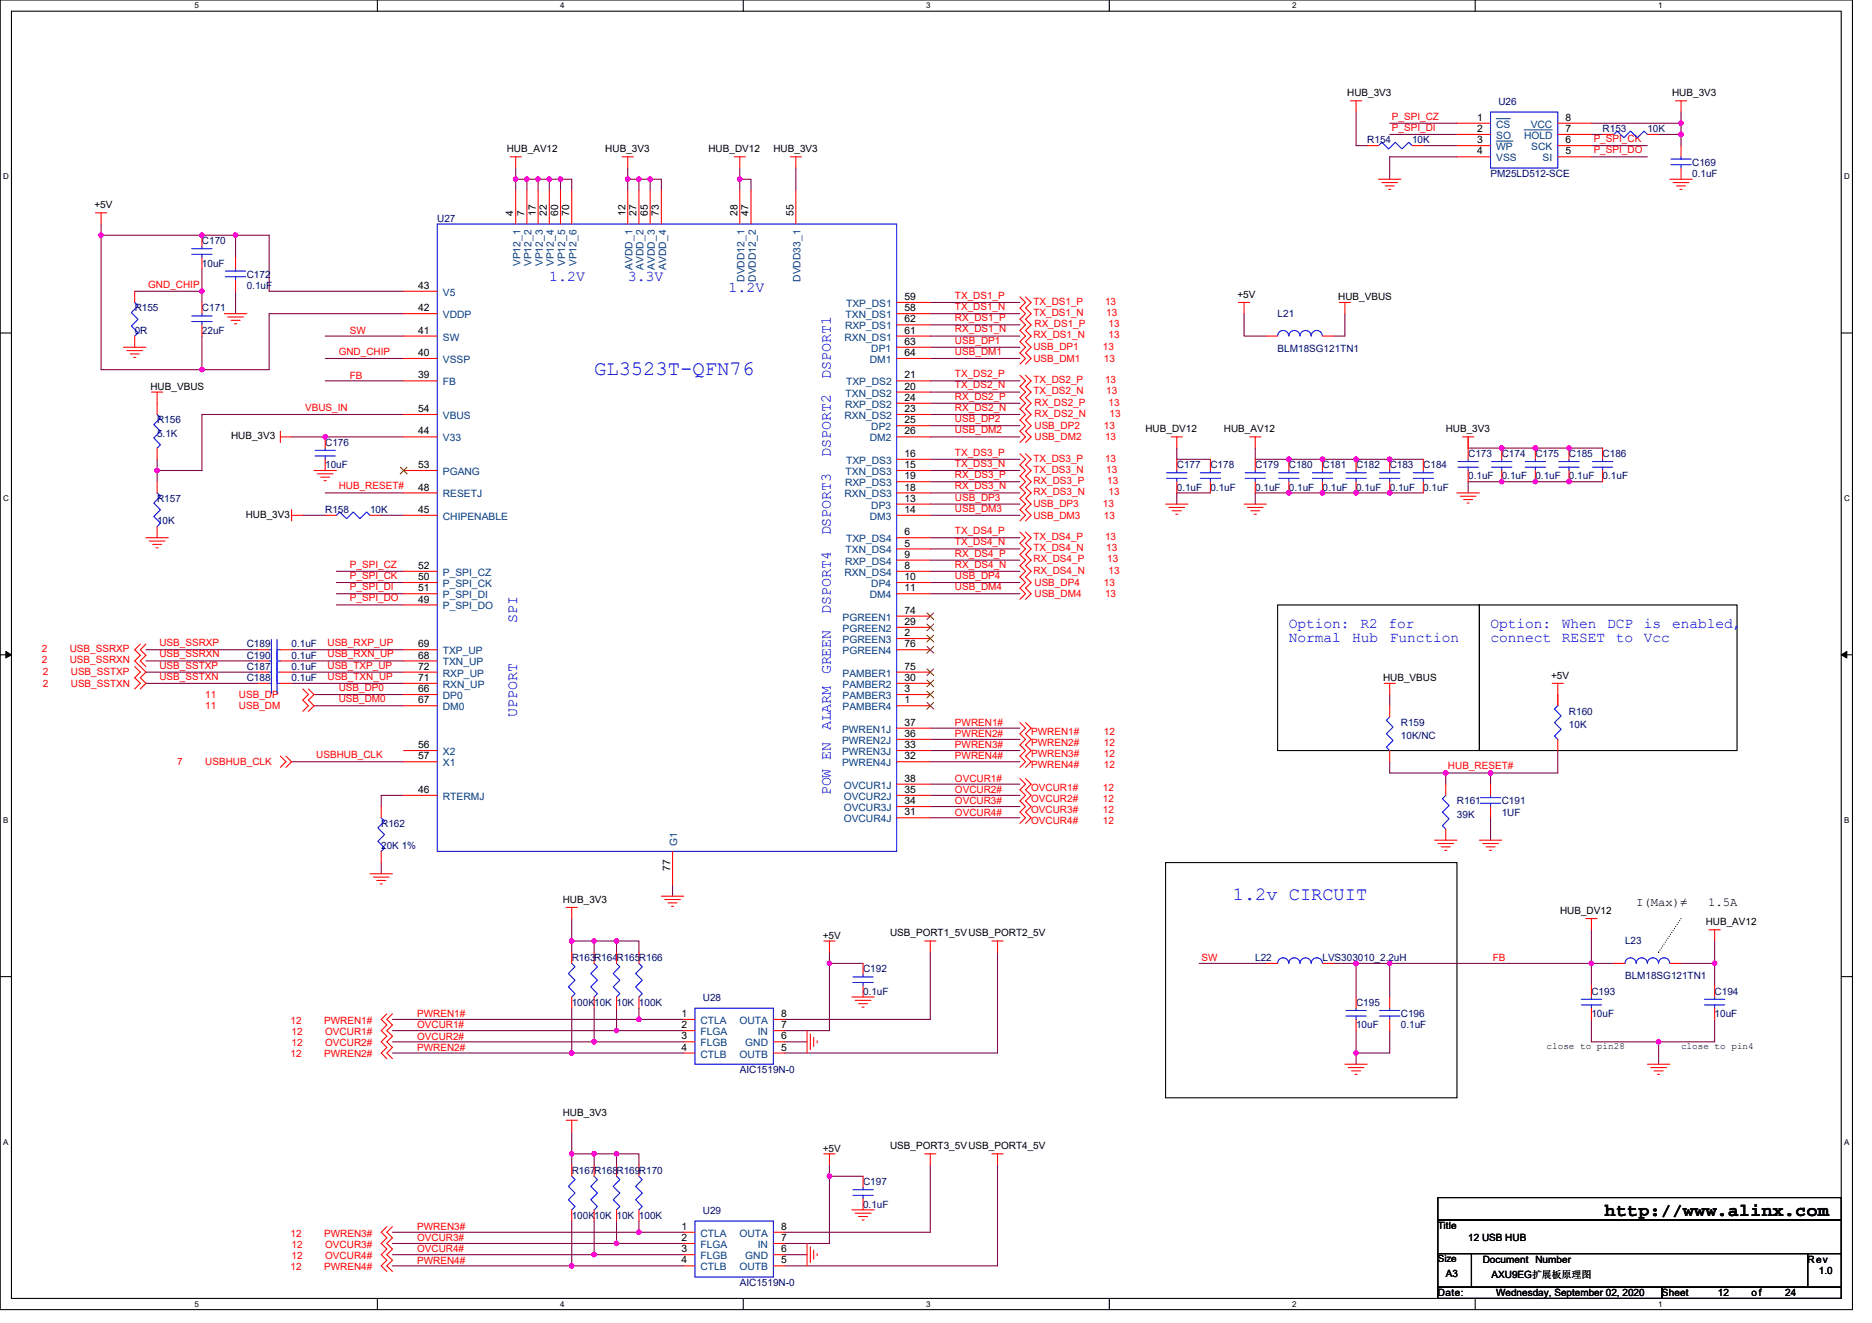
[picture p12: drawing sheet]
<svg xmlns="http://www.w3.org/2000/svg" width="297mm" height="210mm" viewBox="0 0 297 210" stroke-linecap="round" stroke-linejoin="round" font-family="sans-serif">
<path d="M0 0h293.9v207.9h-293.9zM1.8 1.8h290.4v204.3h-290.4z" fill="none" stroke="#000" stroke-width=".17"/>
<g fill="#fff">
<path d="M30.8 .2h.7v1.4h-.7z"/>
<path d="M30.8 206.3h.7v1.4h-.7z"/>
</g>
<path d="M59.9 0v1.8M59.9 206.1v1.8" fill="none" stroke="#000" stroke-width=".17"/>
<g fill="#fff">
<path d="M88.9 .2h.7v1.4h-.7z"/>
<path d="M88.9 206.3h.7v1.4h-.7z"/>
</g>
<path d="M117.9 0v1.8M117.9 206.1v1.8" fill="none" stroke="#000" stroke-width=".17"/>
<g fill="#fff">
<path d="M147 .2h.7v1.4h-.7z"/>
<path d="M147 206.3h.7v1.4h-.7z"/>
</g>
<path d="M176 0v1.8M176 206.1v1.8" fill="none" stroke="#000" stroke-width=".17"/>
<g fill="#fff">
<path d="M205 .2h.7v1.4h-.7z"/>
<path d="M205 206.3h.7v1.4h-.7z"/>
</g>
<path d="M234.1 0v1.8M234.1 206.1v1.8" fill="none" stroke="#000" stroke-width=".17"/>
<g fill="#fff">
<path d="M263.1 .2h.7v1.4h-.7z"/>
<path d="M263.1 206.3h.7v1.4h-.7z"/>
<path d="M.5 27.3h.9v1.4h-.9z"/>
<path d="M292.6 27.3h.9v1.4h-.9z"/>
<path d="M.5 78.4h.9v1.4h-.9z"/>
<path d="M292.6 78.4h.9v1.4h-.9z"/>
</g>
<path d="M0 52.9h1.8M292.2 52.9h1.7" fill="none" stroke="#000" stroke-width=".17"/>
<g fill="#fff">
<path d="M.5 129.5h.8v1.4h-.8z"/>
<path d="M292.6 129.5h.9v1.4h-.9z"/>
</g>
<path d="M0 103.9h1.8M292.2 103.9h1.7" fill="none" stroke="#000" stroke-width=".17"/>
<path d="M.9 103.4l.9 .5-.9 .5zM292.2 103.9l.8-.5v1z" fill="#000" stroke="#000" stroke-width=".16"/>
<g fill="#fff">
<path d="M.5 180.5h.8v1.4h-.8z"/>
<path d="M292.6 180.5h.9v1.4h-.9z"/>
</g>
<path d="M202.7 96h32v23.1h-32zM234.7 96h40.9v23.1h-40.9zM185 136.9h46.2v37.3h-46.2zM0 155h1.8M292.2 155h1.7M228.2 190.1h64v3.5h-64zM228.2 193.6h64v5.4h-64zM228.2 199h5.3v5.3h-5.3zM233.5 199h53.3v5.3h-53.3zM286.8 199h5.4v5.3h-5.4zM228.2 204.3h35.5v1.8h-35.5zM263.7 204.3h28.5v1.8h-28.5z" fill="none" stroke="#000" stroke-width=".17"/>
<path d="M263.2 151.1h.1M266.7 145.8l-3.5 5.3" fill="none" stroke="#000" stroke-width=".17" stroke-dasharray="0 .3"/>
<g fill="none" stroke="#800040" stroke-width=".17">
<path d="M215.2 17.8v5.3h1.8M220.5 19.6h10.7M252.5 19.6h14.2M266.7 19.6v1.7M266.7 17.8v1.8M16 35.6v1.7M16 37.3v21.4h16M16 37.3h21.4M37.4 37.3v3.6M37.4 37.3h5.3v8.9h21.3M81.8 26.7v1.7h1.8v1.8M81.8 28.4v1.8"/>
<path d="M83.6 28.4h1.8M85.4 28.4h1.8M85.4 28.4v1.8M87.2 28.4h1.7M87.2 28.4v1.8M88.9 28.4v1.8M88.9 28.4h1.8v1.8M99.6 28.4v1.8M99.6 28.4h1.8M99.6 26.7v1.7M101.4 28.4v1.8M101.4 28.4h1.8"/>
<path d="M103.2 28.4v1.8M103.2 28.4h1.7v1.8M117.4 26.7v1.7h1.8v1.8M117.4 28.4v1.8M126.3 26.7v3.5M220.5 21.3h10.7M225.8 23.1h5.4M231.2 24.9h-10.7v3.5M252.5 21.3h1.8M252.5 23.1h8.9M252.5 24.9h8.9M263.2 21.3h3.5"/>
<path d="M266.7 21.3v1.8M21.4 46.2h10.6M32 46.2v1.8M32 42.7v3.5M37.4 46.2v3.6M51.6 53.3h12.4M51.6 56.9h12.4M64 49.8h-21.3v8.9h-10.7v-5.4M147.6 53.3h14.2M147.6 51.6h14.2M147.6 49.8h14.2M147.6 48h14.2"/>
<path d="M147.6 55.1h14.2M147.6 56.9h14.2M197.4 49.8v3.5h3.6M213.4 49.8v3.5h-1.8M24.9 74.7v1.8M24.9 72.9v1.8M46.3 69.3h17.7M51.6 78.2h12.4M51.6 60.5h12.4M64 65.8h-32v8.9h-7.1M147.6 78.2h14.2M147.6 76.5h14.2"/>
<path d="M147.6 74.7h14.2M147.6 72.9h14.2M147.6 65.8h14.2M147.6 64h14.2M147.6 62.2h14.2M147.6 60.5h14.2M147.6 67.6h14.2M147.6 69.3h14.2M186.7 71.1v1.8h5.4M192.1 78.2h-5.4v1.8M199.2 71.1v1.8h26.6M225.8 78.2h-26.6v1.8"/>
<path d="M233 69.3v1.8h21.3M254.3 76.5h-21.3v1.7M48 81.8h3.6M53.4 92.5h10.6M53.4 96h10.6M53.4 90.7h10.6M53.4 94.2h10.6M60.5 81.8h3.5M147.6 92.5h14.2M147.6 94.2h14.2M147.6 90.7h14.2M147.6 88.9h14.2"/>
<path d="M147.6 87.1h14.2M147.6 85.3h14.2M147.6 80h14.2M147.6 81.8h14.2M23.2 108.5h17.7M23.2 106.7h17.7M23.2 103.1h17.7M23.2 104.9h17.7M46.3 108.5h17.7M46.3 106.7h17.7M46.3 103.1h17.7M46.3 104.9h17.7"/>
<path d="M49.8 110.2h14.2M49.8 112h14.2M147.6 115.6h14.2M147.6 117.3h14.2M147.6 119.1h14.2M220.5 110.2v1.8M247.2 119.1v3.6h-10.7M247.2 110.2v1.8M46.3 120.9h17.7M60.5 136.9v1.8M64 126.2h-3.5v1.8M147.6 120.9h14.2"/>
<path d="M147.6 124.5h14.2M147.6 126.2h14.2M147.6 128h14.2M147.6 129.8h14.2M220.5 120.9v1.8h8.9M229.4 122.7v1.8M229.4 122.7h7.1v1.8M236.5 129.8v3.5M90.7 149.4h3.6v1.7M90.7 149.4v1.7M90.7 145.8v3.6M94.3 149.4h3.5v1.7"/>
<path d="M97.8 149.4h3.6v1.7M106.7 140.5v1.7M131.6 152.9v10.7h-7.1M131.6 151.1v1.8M131.6 152.9h5.3M147.6 151.1v10.7h-23.1M158.3 151.1v16h-33.8M190.3 152.9h10.7M211.6 152.9h3.6M215.2 152.9h5.3M215.2 152.9v5.3M220.5 152.9v5.3"/>
<path d="M220.5 152.9h32M252.5 152.9h3.6M252.5 152.9v3.6M252.5 147.6v5.3M266.7 152.9h5.4M272.1 149.4v3.5M272.1 152.9v3.6M62.3 165.4h32M62.3 161.8h39.1M62.3 163.6h35.5M62.3 167.1h28.4M90.7 160v7.1h17.8"/>
<path d="M90.7 179.6v3.5M94.3 160v5.4h14.2M97.8 160v3.6h10.7M101.4 160v1.8h7.1M124.5 165.4h3.6M215.2 163.6v3.5M215.2 167.1v1.8M220.5 163.6v3.5h-5.3M252.5 161.8v3.6h10.7v3.5M272.1 161.8v3.6h-8.9M62.3 199.1h32M62.3 197.4h35.5"/>
<path d="M62.3 195.6h39.1M90.7 183.1h3.6M90.7 183.1v1.8M90.7 193.8v7.1h17.8M94.3 183.1v1.8M94.3 183.1h3.5M94.3 193.8v5.3h14.2M97.8 183.1v1.8M97.8 183.1h3.6v1.8M97.8 193.8v3.6h10.7M101.4 193.8v1.8h7.1M124.5 199.1h3.6"/>
<path d="M131.6 186.7v10.7h-7.1M131.6 184.9v1.8M131.6 186.7h5.3M147.6 184.9v10.7h-23.1M158.3 184.9v16h-33.8M62.3 200.9h28.4"/>
</g>
<g fill="#f0f" stroke="#f0f" stroke-width=".17">
<circle cx="32" cy="58.7" r=".35"/>
<circle cx="16" cy="37.3" r=".35"/>
<circle cx="32" cy="37.3" r=".35"/>
<circle cx="37.4" cy="37.3" r=".35"/>
<circle cx="252.5" cy="152.9" r=".35"/>
<circle cx="220.5" cy="152.9" r=".35"/>
<circle cx="215.2" cy="152.9" r=".35"/>
<circle cx="215.2" cy="167.1" r=".35"/>
<circle cx="266.7" cy="19.5" r=".35"/>
<circle cx="272.1" cy="152.9" r=".35"/>
<circle cx="263.2" cy="165.3" r=".35"/>
<circle cx="85.4" cy="28.4" r=".35"/>
<circle cx="83.6" cy="28.4" r=".35"/>
<circle cx="32" cy="46.2" r=".35"/>
<circle cx="99.6" cy="28.4" r=".35"/>
<circle cx="266.7" cy="21.3" r=".35"/>
<circle cx="117.4" cy="28.4" r=".35"/>
<circle cx="204.5" cy="72.9" r=".35"/>
<circle cx="204.5" cy="78.2" r=".35"/>
<circle cx="81.8" cy="28.4" r=".35"/>
<circle cx="88.9" cy="28.4" r=".35"/>
<circle cx="87.1" cy="28.4" r=".35"/>
<circle cx="220.5" cy="72.9" r=".35"/>
<circle cx="215.2" cy="72.9" r=".35"/>
<circle cx="209.8" cy="72.9" r=".35"/>
<circle cx="220.5" cy="78.2" r=".35"/>
<circle cx="209.8" cy="78.2" r=".35"/>
<circle cx="215.2" cy="78.2" r=".35"/>
<circle cx="101.4" cy="28.4" r=".35"/>
<circle cx="103.2" cy="28.4" r=".35"/>
<circle cx="248.9" cy="71.1" r=".35"/>
<circle cx="243.6" cy="71.1" r=".35"/>
<circle cx="238.3" cy="71.1" r=".35"/>
<circle cx="243.6" cy="76.4" r=".35"/>
<circle cx="238.3" cy="76.4" r=".35"/>
<circle cx="248.9" cy="76.4" r=".35"/>
<circle cx="51.6" cy="69.3" r=".35"/>
<circle cx="24.9" cy="74.7" r=".35"/>
<circle cx="236.5" cy="122.7" r=".35"/>
<circle cx="229.4" cy="122.7" r=".35"/>
<circle cx="101.4" cy="161.8" r=".35"/>
<circle cx="97.8" cy="163.6" r=".35"/>
<circle cx="94.3" cy="165.3" r=".35"/>
<circle cx="90.7" cy="167.1" r=".35"/>
<circle cx="97.8" cy="149.3" r=".35"/>
<circle cx="94.3" cy="149.3" r=".35"/>
<circle cx="90.7" cy="149.3" r=".35"/>
<circle cx="131.6" cy="152.9" r=".35"/>
<circle cx="101.4" cy="195.6" r=".35"/>
<circle cx="97.8" cy="197.3" r=".35"/>
<circle cx="94.3" cy="199.1" r=".35"/>
<circle cx="90.7" cy="200.9" r=".35"/>
<circle cx="90.7" cy="183.1" r=".35"/>
<circle cx="94.3" cy="183.1" r=".35"/>
<circle cx="97.8" cy="183.1" r=".35"/>
<circle cx="131.6" cy="186.7" r=".35"/>
</g>
<g fill="none" stroke="#f00" stroke-width=".17">
<path d="M214.3 16h1.8M215.2 16v1.8M231.2 19.6h5.3M247.2 19.6h5.3M265.8 16h1.8M266.7 16v1.8M15.2 33.8h1.7M16 33.8v1.8M32 37.3v1.8M80.9 24.9h1.8M81.8 30.2v5.4M81.8 24.9v1.8"/>
<path d="M83.6 30.2v5.4M85.4 30.2v5.4M87.2 30.2v5.4M88.9 30.2v5.4M90.7 30.2v5.4M98.7 24.9h1.8M99.6 24.9v1.8M99.6 30.2v5.4M101.4 30.2v5.4M103.2 30.2v5.4M104.9 30.2v5.4M116.5 24.9h1.8"/>
<path d="M117.4 24.9v1.8M117.4 30.2v5.4M119.2 30.2v5.4M125.4 24.9h1.8M126.3 24.9v1.8M126.3 30.2v5.4M217 23.1h1.7M218.7 28.4h3.6M219.3 29h2.5M219.8 29.5h1.4M220.3 30.1h.4M224.1 23.1h1.7"/>
<path d="M231.2 21.3h5.3M231.2 23.1h5.3M231.2 24.9h5.3M247.2 24.9h5.3M247.2 23.1h5.3M247.2 21.3h5.3M254.3 21.3h1.8M261.4 21.3h1.8M265 28.4h3.5M265.5 29h2.5M266 29.5h1.5M266.6 30.1h.3"/>
<path d="M266.7 23.1v1.8M266.7 26.7v1.7M19.6 55.1h3.6M20.1 55.6h2.5M20.7 56.2h1.4M21.2 56.7h.3M21.4 46.2v1.8M21.4 53.3v1.8M32 40.9v1.8M32 48v1.8M32 51.6v1.7M35.6 49.8h3.6"/>
<path d="M36.1 50.3h2.5M36.7 50.8h1.4M37.2 51.4h.3M37.4 40.9v1.8M37.4 44.4v1.8M64 46.2h5.4M64 49.8h5.4M64 53.3h5.4M64 56.9h5.4M142.3 56.9h5.3M142.3 55.1h5.3M142.3 51.6h5.3"/>
<path d="M142.3 53.3h5.3M142.3 48h5.3M142.3 49.8h5.3M161.8 59.6l.9 .9-.9 .8 .9 .9-.9 .9 .9 .9-.9 .9 .9 .9-.9 .9 .9 .9-.9 .9 .9 .8-.9 .9M161.8 47.1l.9 .9-.9 .9 .9 .9-.9 .9 .9 .9-.9 .9 .9 .8-.9 .9 .9 .9-.9 .9 .9 .9-.9 .9M162.7 59.6l.9 .9-.9 .8 .9 .9-.9 .9 .9 .9-.9 .9 .9 .9-.9 .9 .9 .9-.9 .9 .9 .8-.9 .9M162.7 47.1l.9 .9-.9 .9 .9 .9-.9 .9 .9 .9-.9 .9 .9 .8-.9 .9 .9 .9-.9 .9 .9 .9-.9 .9M196.5 48h1.8M197.4 48v1.8M201 53.3h1.7M209.8 53.3h1.8M212.5 48h1.8"/>
<path d="M213.4 48v1.8M24 62.2h1.8M24.9 62.2v3.6M24.9 71.1v1.8M24.9 76.5v1.7M44.5 69.3h1.8M44.5 68.5v1.7M49.8 74.7h3.6M50.4 75.2h2.4M50.9 75.7h1.4M51.4 76.3h.4M51.6 69.3v1.8"/>
<path d="M51.6 72.9v1.8M64 65.8h5.4M64 74.7h5.4M64 78.2h5.4M64 69.3h5.4M64 60.5h5.4M142.3 72.9h5.3M142.3 74.7h5.3M142.3 78.2h5.3M142.3 76.5h5.3M142.3 62.2h5.3M142.3 60.5h5.3"/>
<path d="M142.3 64h5.3M142.3 67.6h5.3M142.3 69.3h5.3M142.3 65.8h5.3M161.8 72l.9 .9-.9 .9 .9 .9-.9 .9 .9 .9-.9 .8 .9 .9-.9 .9 .9 .9-.9 .9 .9 .9-.9 .9M162.7 72l.9 .9-.9 .9 .9 .9-.9 .9 .9 .9-.9 .8 .9 .9-.9 .9 .9 .9-.9 .9 .9 .9-.9 .9M185.8 69.3h1.8M186.7 69.3v1.8M186.7 72.9v1.8M186.7 76.5v1.7M192.1 72.9v1.8M192.1 76.5v1.7"/>
<path d="M198.3 69.3h1.8M199.2 69.3v1.8M199.2 72.9v1.8M199.2 76.5v1.7M204.5 72.9v1.8M204.5 76.5v1.7M209.8 72.9v1.8M209.8 76.5v1.7M215.2 72.9v1.8M215.2 76.5v1.7M220.5 72.9v1.8M220.5 76.5v1.7"/>
<path d="M225.8 72.9v1.8M225.8 76.5v1.7M231.2 78.2h3.5M231.7 78.8h2.5M232.1 69.3h1.7M232.2 79.3h1.5M232.8 79.8h.3M233 69.3v3.6M233 74.7v1.8M238.3 71.1v1.8M238.3 74.7v1.8M243.6 71.1v1.8"/>
<path d="M243.6 74.7v1.8M249 71.1v1.8M249 74.7v1.8M254.3 71.1v1.8M254.3 74.7v1.8M23.2 85.3h3.5M23.7 85.9h2.5M24.2 86.4h1.5M24.8 87h.3M24.9 83.6v1.7M46.3 81.8h1.7M46.3 80.9v1.8"/>
<path d="M51.6 81.8h1.8M58.7 81.8h1.8M64 90.7h5.4M64 94.2h5.4M64 92.5h5.4M64 96h5.4M64 81.8h5.4M142.3 87.1h5.3M142.3 90.7h5.3M142.3 88.9h5.3M142.3 92.5h5.3M142.3 94.2h5.3"/>
<path d="M142.3 81.8h5.3M142.3 80h5.3M142.3 99.6h5.3M142.3 85.3h5.3M142.3 97.8h5.3M161.8 84.5l.9 .8-.9 .9 .9 .9-.9 .9 .9 .9-.9 .9 .9 .9-.9 .9 .9 .9-.9 .8 .9 .9-.9 .9M162.7 84.5l.9 .8-.9 .9 .9 .9-.9 .9 .9 .9-.9 .9 .9 .9-.9 .9 .9 .9-.9 .8 .9 .9-.9 .9M185 80h3.5M185.5 80.5h2.5M186 81.1h1.4M186.6 81.6h.3M197.4 80h3.6"/>
<path d="M197.9 80.5h2.5M198.5 81.1h1.4M199 81.6h.3M21.4 105.8l.9 .9-.9 .9 .9 .9-.9 .8M22.3 102.2l-.9 .9 .9 .9-.9 .9 1.8 1.8-.9 .9 .9 .9-.9 .8M23.2 102.2l-.9 .9 .9 .9-.9 .9 .9 .9M40.9 104.9h1.8M40.9 108.5h1.8M40.9 103.1h1.8M40.9 106.7h1.8M44.5 104.9h1.8M44.5 108.5h1.8"/>
<path d="M44.5 103.1h1.8M44.5 106.7h1.8M48 109.3l.9 .9-.9 .9 .9 .9-.9 .9M48.9 109.3l.9 .9-.9 .9 .9 .9-.9 .9M64 119.1h5.4M64 103.1h5.4M64 104.9h5.4M64 112h5.4M64 110.2h5.4M64 108.5h5.4M64 106.7h5.4M142.3 101.3h5.3"/>
<path d="M142.3 110.2h5.3M142.3 108.5h5.3M142.3 119.1h5.3M142.3 117.3h5.3M142.3 115.6h5.3M142.3 106.7h5.3M142.3 103.1h5.3M142.3 112h5.3M161.8 114.7l.9 .9-.9 .9 .9 .8-.9 .9 .9 .9-.9 .9 .9 .9-.9 .9M162.7 114.7l.9 .9-.9 .9 .9 .8-.9 .9 .9 .9-.9 .9 .9 .9-.9 .9M219.6 108.5h1.8M220.5 108.5v1.7"/>
<path d="M220.5 119.1v1.8M220.5 112v1.8M246.3 108.5h1.8M247.2 108.5v3.5M247.2 117.3v1.8M44.5 120l.9 .9-.9 .9M45.4 120l.9 .9-.9 .9M58.7 138.7h3.6M59.2 139.2h2.5M59.8 139.7h1.4M60.5 128v1.8M60.5 135.1v1.8"/>
<path d="M64 120.9h5.4M64 126.2h5.4M106.7 135.1v5.4M142.3 129.8h5.3M142.3 120.9h5.3M142.3 128h5.3M142.3 126.2h5.3M142.3 124.5h5.3M161.8 123.6l.9 .9-.9 .8 .9 .9-.9 .9 .9 .9-.9 .9 .9 .9-.9 .9M162.7 123.6l.9 .9-.9 .8 .9 .9-.9 .9 .9 .9-.9 .9 .9 .9-.9 .9M227.6 133.3h3.6M228.2 133.9h2.4"/>
<path d="M228.7 134.4h1.4M229.2 135h.4M229.4 131.6v1.7M229.4 124.5v1.7M234.7 133.3h3.6M235.3 133.9h2.5M235.8 134.4h1.4M236.3 135h.4M236.5 124.5v1.7M236.5 128v1.8M60.3 140.3h.4M89.8 144h1.8"/>
<path d="M90.7 144v1.8M90.7 151.1v1.8M90.7 158.2v1.8M94.3 151.1v1.8M94.3 158.2v1.8M97.8 151.1v1.8M97.8 158.2v1.8M101.4 151.1v1.8M101.4 158.2v1.8M104.9 142.2h3.6M105.5 142.8h2.5M106 143.3h1.4"/>
<path d="M106.5 143.8h.4M130.7 149.4h1.8M131.6 149.4v1.7M135.2 158.2h3.5M135.7 158.8h2.5M136.2 159.3h1.5M136.8 159.9h.3M136.9 152.9v1.8M136.9 156.5v1.7M146.7 149.4h1.8M147.6 149.4v1.7M157.4 149.4h1.8"/>
<path d="M158.3 149.4v1.7M201 152.9h1.7M209.8 152.9h1.8M215.2 158.2v1.8M220.5 158.2v1.8M251.6 145.8h1.8M252.5 145.8v1.8M252.5 156.5v1.7M256.1 152.9h1.7M265 152.9h1.7M271.2 147.6h1.8M272.1 147.6v1.8"/>
<path d="M272.1 156.5v1.7M61.4 160.9l-.9 .9 .9 .9-.9 .9 .9 .9-.9 .9 .9 .8-.9 .9 .9 .9M62.3 160.9l-.9 .9 .9 .9-.9 .9 .9 .9-.9 .9 .9 .8-.9 .9 .9 .9M89.8 177.8h1.8M90.7 177.8v1.8M108.5 161.8h1.8M108.5 163.6h1.8M108.5 165.4h1.8M108.5 167.1h1.8M122.7 167.1h1.8M122.7 165.4h1.8M122.7 163.6h1.8"/>
<path d="M122.7 161.8h1.8M128.1 163.6v3.5M128.6 164.1v2.5M129.1 164.6v1.5M129.7 165.2v.3M213.4 168.9h3.6M213.9 169.4h2.5M214.5 170h1.4M215 170.5h.3M215.2 161.8v1.8M220.5 161.8v1.8M252.5 160v1.8"/>
<path d="M261.4 168.9h3.6M261.9 169.4h2.5M262.5 170h1.4M263 170.5h.4M272.1 160v1.8M61.4 194.7l-.9 .9 .9 .9-.9 .9 .9 .8-.9 .9 .9 .9-.9 .9 .9 .9M62.3 194.7l-.9 .9 .9 .9-.9 .9 .9 .8-.9 .9 .9 .9-.9 .9 .9 .9M90.7 184.9v1.8M90.7 192v1.8M94.3 184.9v1.8M94.3 192v1.8M97.8 184.9v1.8"/>
<path d="M97.8 192v1.8M101.4 184.9v1.8M101.4 192v1.8M108.5 195.6h1.8M108.5 197.4h1.8M108.5 199.1h1.8M122.7 199.1h1.8M122.7 197.4h1.8M122.7 195.6h1.8M128.1 197.4v3.5M128.6 197.9v2.5M129.1 198.4v1.5"/>
<path d="M129.7 199v.3M130.7 183.1h1.8M131.6 183.1v1.8M135.2 192h3.5M135.7 192.6h2.5M136.2 193.1h1.5M136.8 193.6h.3M136.9 186.7v1.8M136.9 190.2v1.8M146.7 183.1h1.8M147.6 183.1v1.8M157.4 183.1h1.8"/>
<path d="M158.3 183.1v1.8M108.5 200.9h1.8M122.7 200.9h1.8"/>
</g>
<g fill="none" stroke="#00f" stroke-width=".17">
<path d="M236.5 17.8h10.7v8.9h-10.7zM30.4 39.5h3.3M32 39.1v.4M69.4 35.6h72.9v99.5h-72.9zM218.7 23.1l.6-.5 1 1 1.1-1 1.1 1 1-1 .6 .5M256.1 21.3l.5-.5 1.1 1.1 1-1.1 1.1 1.1 1.1-1.1 .5 .5M265.1 26.1h3.2M265.1 25.3h3.2M266.7 24.9v.4M266.7 26.1v.6M21.4 48l.5 .5-1.1 1.1 1.1 1.1-1.1 1 1.1 1.1-.5 .5M30.4 40.4h3.3"/>
<path d="M30.4 51h3.3M30.4 50.1h3.3M32 40.4v.5M32 49.8v.3M32 51v.6M35.8 43.9h3.2M35.8 43h3.2M37.4 42.7v.3M37.4 43.9v.5M202.7 53.3a.88 .88 0 0 1 .9-.8 .88 .88 0 0 1 .9 .8 .89 .89 0 0 1 .9-.8 .89 .89 0 0 1 .9 .8 .89 .89 0 0 1 .9-.8 .89 .89 0 0 1 .8 .8 .89 .89 0 0 1 .9-.8 .89 .89 0 0 1 .9 .8M24.9 65.8l.6 .5-1.1 1.1 1.1 1.1-1.1 1 1.1 1.1-.6 .5M24.9 78.2l.6 .6-1.1 1 1.1 1.1-1.1 1.1 1.1 1-.6 .6"/>
<path d="M50 72.4h3.2M50 71.5h3.2M51.6 71.1v.4M51.6 72.4v.5M185.1 75.9h3.2M185.1 75h3.2M186.7 74.7v.3M186.7 75.9v.6M190.5 75.9h3.2M190.5 75h3.2M192.1 74.7v.3M192.1 75.9v.6"/>
<path d="M197.6 75.9h3.2M197.6 75h3.2M199.2 74.7v.3M199.2 75.9v.6M202.9 75.9h3.2M202.9 75h3.2M204.5 74.7v.3M204.5 75.9v.6M208.2 75.9h3.3M208.2 75h3.3M209.8 74.7v.3M209.8 75.9v.6"/>
<path d="M213.6 75.9h3.2M213.6 75h3.2M215.2 74.7v.3M215.2 75.9v.6M218.9 75.9h3.2M218.9 75h3.2M220.5 74.7v.3M220.5 75.9v.6M224.2 75.9h3.3M224.2 75h3.3M225.8 74.7v.3M225.8 75.9v.6"/>
<path d="M231.3 74.1h3.3M231.3 73.3h3.3M233 72.9v.4M233 74.1v.6M236.7 74.1h3.2M236.7 73.3h3.2M238.3 72.9v.4M238.3 74.1v.6M242 74.1h3.2M242 73.3h3.2M243.6 72.9v.4M243.6 74.1v.6"/>
<path d="M247.4 74.1h3.2M247.4 73.3h3.2M249 72.9v.4M249 74.1v.6M252.7 74.1h3.2M252.7 73.3h3.2M254.3 72.9v.4M254.3 74.1v.6M53.4 81.8l.5-.5 1.1 1 1-1 1.1 1 1.1-1 .5 .5M42.7 104.9h.4M42.7 108.5h.4M42.7 103.1h.4"/>
<path d="M42.7 106.7h.4M43.1 103.3v3.2M43.1 106.8v3.3M43.1 101.5v3.2M43.1 105.1v3.2M44 103.3v3.2M44 104.9h.5M44 106.8v3.3M44 108.5h.5M44 101.5v3.2M44 103.1h.5M44 105.1v3.2"/>
<path d="M44 106.7h.5M220.5 113.8l-.5 .5 1 1.1-1 1.1 1 1-1 1.1 .5 .5M247.2 112l-.5 .5 1 1.1-1 1.1 1 1-1 1.1 .5 .5M60.5 129.8l.5 .5-1 1.1 1 1.1-1 1 1 1.1-.5 .5M229.4 126.2l-.5 .6 1 1-1 1.1 1 1.1-1 1 .5 .6M234.9 127.5h3.2M234.9 126.6h3.2M236.5 126.2v.4M236.5 127.5v.5M90.7 152.9l.5 .5-1 1.1 1 1.1-1 1 1 1.1-.5 .5M94.3 152.9l.5 .5-1.1 1.1 1.1 1.1-1.1 1 1.1 1.1-.5 .5M97.8 152.9l.6 .5-1.1 1.1 1.1 1.1-1.1 1 1.1 1.1-.6 .5"/>
<path d="M101.4 152.9l.5 .5-1 1.1 1 1.1-1 1 1 1.1-.5 .5M135.3 155.9h3.3M135.3 155h3.3M136.9 154.7v.3M136.9 155.9v.6M209.8 152.9a.89 .89 0 0 0-.9-.9 .89 .89 0 0 0-.9 .9 .89 .89 0 0 0-.8-.9 .89 .89 0 0 0-.9 .9 .89 .89 0 0 0-.9-.9 .89 .89 0 0 0-.9 .9 .88 .88 0 0 0-.9-.9 .88 .88 0 0 0-.9 .9M250.9 159.5h3.2M250.9 158.6h3.2M252.5 158.2v.4M252.5 159.5v.5M259.6 152.9a.88 .88 0 0 0-.9-.9 .88 .88 0 0 0-.9 .9M261.4 152.9a.88 .88 0 0 0-.9-.9 .88 .88 0 0 0-.9 .9"/>
<path d="M263.2 152.9a.88 .88 0 0 0-.9-.9 .88 .88 0 0 0-.9 .9M264.9 152.9a.88 .88 0 0 0-.8-.9 .88 .88 0 0 0-.9 .9M270.5 159.5h3.2M270.5 158.6h3.2M272.1 158.2v.4M272.1 159.5v.5M110.3 160h12.4v8.9h-12.4zM213.6 161.3h3.2M213.6 160.4h3.2M215.2 160v.4M215.2 161.3v.5M218.9 161.3h3.2"/>
<path d="M218.9 160.4h3.2M220.5 160v.4M220.5 161.3v.5M90.7 186.7l.5 .5-1 1.1 1 1.1-1 1 1 1.1-.5 .5M94.3 186.7l.5 .5-1.1 1.1 1.1 1.1-1.1 1 1.1 1.1-.5 .5M97.8 186.7l.6 .5-1.1 1.1 1.1 1.1-1.1 1 1.1 1.1-.6 .5M101.4 186.7l.5 .5-1 1.1 1 1.1-1 1 1 1.1-.5 .5M110.3 193.8h12.4v8.9h-12.4zM135.3 189.7h3.3M135.3 188.8h3.3M136.9 188.5v.3M136.9 189.7v.5"/>
</g>
<path d="M237.4 18.8h2.2M237.4 22.4h2.7M241.8 20.6h4.5" fill="none" stroke="#004080" stroke-width=".16"/>
<g fill="none" stroke="#804000" stroke-width=".16">
<path d="M63.5 74.1l1.1 1.1M64.6 74.1l-1.1 1.1M147.1 99l1.1 1.1M147.1 97.3l1.1 1M148.1 99l-1 1.1M148.1 97.3l-1 1M147.1 100.8l1.1 1.1M147.1 109.7l1.1 1.1M147.1 107.9l1.1 1.1M147.1 106.2l1.1 1M147.1 102.6l1.1 1.1M147.1 111.5l1.1 1.1"/>
<path d="M148.1 100.8l-1 1.1M148.1 109.7l-1 1.1M148.1 107.9l-1 1.1M148.1 106.2l-1 1M148.1 102.6l-1 1.1M148.1 111.5l-1 1.1"/>
</g>
<text font-size="3.3" fill="#00f" x="94.3" y="59.5">GL3523T-QFN76</text>
<text font-size="3" fill="#00f" x="195.6" y="142.8">1.2v CIRCUIT</text>
<text font-size="2.8" x="254.7" y="193">http://www.alinx.com</text>
<g font-size="2.4" fill="#00f">
<text x="87.2" y="44.5">1.2V</text>
<text x="99.6" y="44.5">3.3V</text>
<text x="115.6" y="46.3">1.2V</text>
<text x="131.8" y="60.1" transform="rotate(-90 131.8 60.1)">DSPORT1</text>
<text x="131.8" y="72.5" transform="rotate(-90 131.8 72.5)">DSPORT2</text>
<text x="131.8" y="85" transform="rotate(-90 131.8 85)">DSPORT3</text>
<text x="82.1" y="98.8" transform="rotate(-90 82.1 98.8)">SPI</text>
<text x="131.8" y="97.4" transform="rotate(-90 131.8 97.4)">DSPORT4</text>
<text x="131.8" y="107" transform="rotate(-90 131.8 107)">GREEN</text>
<text x="82.1" y="113.8" transform="rotate(-90 82.1 113.8)">UPPORT</text>
<text x="131.8" y="115.9" transform="rotate(-90 131.8 115.9)">ALARM</text>
<text x="131.8" y="126.2" transform="rotate(-90 131.8 126.2)">POW EN</text>
</g>
<g font-size="2.3" fill="#00f">
<text x="204.5" y="99.6">Option:</text>
<text x="204.5" y="101.9">Normal</text>
<text x="214.6" y="101.9">Hub</text>
<text x="215.9" y="99.6">R2</text>
<text x="220.3" y="99.6">for</text>
<text x="220.5" y="101.9">Function</text>
<text x="236.5" y="99.6">Option:</text>
<text x="236.5" y="101.9">connect</text>
<text x="247.8" y="101.9">RESET</text>
<text x="247.8" y="99.6">When</text>
<text x="255" y="99.6">DCP</text>
<text x="256.4" y="101.9">to</text>
<text x="260.8" y="101.9">Vcc</text>
<text x="260.9" y="99.6">is</text>
<text x="265.3" y="99.6">enabled,</text>
</g>
<g font-size="1.9">
<text x="259.6" y="143.8">I(Max)≠</text>
<text x="271.1" y="143.8">1.5A</text>
</g>
<g font-size="1.6">
<text x="213.8" y="15.3">HUB_3V3</text>
<text x="265.3" y="15.3">HUB_3V3</text>
<text x="234.4" y="21">2</text>
<text x="234.4" y="19.2">1</text>
<text x="234.4" y="22.7">3</text>
<text x="248.4" y="21">7</text>
<text x="248.4" y="19.2">8</text>
<text x="248.4" y="22.7">6</text>
<text x="80.4" y="24.2">HUB_AV12</text>
<text x="96.1" y="24.2">HUB_3V3</text>
<text x="112.4" y="24.2">HUB_DV12</text>
<text x="122.7" y="24.2">HUB_3V3</text>
<text x="234.4" y="24.5">4</text>
<text x="248.4" y="24.5">5</text>
<text x="15" y="33.1">+5V</text>
<text x="81.4" y="34.3" transform="rotate(-90 81.4 34.3)">4</text>
<text x="83.2" y="34.3" transform="rotate(-90 83.2 34.3)">7</text>
<text x="85" y="34.3" transform="rotate(-90 85 34.3)">17</text>
<text x="86.8" y="34.3" transform="rotate(-90 86.8 34.3)">22</text>
<text x="88.6" y="34.3" transform="rotate(-90 88.6 34.3)">60</text>
<text x="90.3" y="34.3" transform="rotate(-90 90.3 34.3)">70</text>
<text x="99.2" y="34.3" transform="rotate(-90 99.2 34.3)">12</text>
<text x="101" y="34.3" transform="rotate(-90 101 34.3)">27</text>
<text x="102.8" y="34.3" transform="rotate(-90 102.8 34.3)">65</text>
<text x="104.6" y="34.3" transform="rotate(-90 104.6 34.3)">73</text>
<text x="117" y="34.3" transform="rotate(-90 117 34.3)">28</text>
<text x="118.8" y="34.3" transform="rotate(-90 118.8 34.3)">47</text>
<text x="125.9" y="34.3" transform="rotate(-90 125.9 34.3)">55</text>
<text x="66.4" y="45.8">43</text>
<text x="143.5" y="47.6">59</text>
<text x="196.3" y="47.3">+5V</text>
<text x="212.3" y="47.6">HUB_VBUS</text>
<text x="66.4" y="49.4">42</text>
<text x="66.4" y="53">41</text>
<text x="143.5" y="49.4">58</text>
<text x="143.5" y="53">61</text>
<text x="143.5" y="51.2">62</text>
<text x="66.4" y="56.5">40</text>
<text x="143.5" y="56.5">64</text>
<text x="143.5" y="54.7">63</text>
<text x="23.9" y="61.9">HUB_VBUS</text>
<text x="66.4" y="65.4">54</text>
<text x="66.4" y="60.1">39</text>
<text x="143.5" y="61.8">20</text>
<text x="143.5" y="60.1">21</text>
<text x="143.5" y="65.4">23</text>
<text x="143.5" y="63.6">24</text>
<text x="36.7" y="69.7">HUB_3V3</text>
<text x="66.4" y="69">44</text>
<text x="143.5" y="67.2">25</text>
<text x="143.5" y="69">26</text>
<text x="181.8" y="68.6">HUB_DV12</text>
<text x="194.2" y="68.6">HUB_AV12</text>
<text x="229.4" y="68.6">HUB_3V3</text>
<text x="66.4" y="74.3">53</text>
<text x="66.4" y="77.9">48</text>
<text x="143.5" y="74.3">15</text>
<text x="143.5" y="72.5">16</text>
<text x="143.5" y="77.9">18</text>
<text x="143.5" y="76.1">19</text>
<text x="39" y="82.1">HUB_3V3</text>
<text x="66.4" y="81.4">45</text>
<text x="143.5" y="81.4">14</text>
<text x="143.5" y="79.6">13</text>
<text x="143.5" y="86.7">5</text>
<text x="143.5" y="85">6</text>
<text x="143.5" y="88.5">9</text>
<text x="66.4" y="90.3">52</text>
<text x="66.4" y="93.9">51</text>
<text x="66.4" y="92.1">50</text>
<text x="66.4" y="95.6">49</text>
<text x="143.5" y="90.3">8</text>
<text x="143.5" y="92.1">10</text>
<text x="143.5" y="93.9">11</text>
<text x="143.5" y="101">2</text>
<text x="143.5" y="99.2">29</text>
<text x="143.5" y="97.4">74</text>
<text x="66.4" y="102.7">69</text>
<text x="66.4" y="104.5">68</text>
<text x="66.4" y="106.3">72</text>
<text x="143.5" y="106.3">75</text>
<text x="143.5" y="102.7">76</text>
<text x="246.1" y="107.7">+5V</text>
<text x="66.4" y="111.6">67</text>
<text x="66.4" y="109.9">66</text>
<text x="66.4" y="108.1">71</text>
<text x="143.5" y="109.9">3</text>
<text x="143.5" y="108.1">30</text>
<text x="143.5" y="111.6">1</text>
<text x="219.5" y="108.1">HUB_VBUS</text>
<text x="66.4" y="118.7">56</text>
<text x="143.5" y="118.7">33</text>
<text x="143.5" y="117">36</text>
<text x="143.5" y="115.2">37</text>
<text x="66.4" y="120.5">57</text>
<text x="66.4" y="125.9">46</text>
<text x="143.5" y="120.5">32</text>
<text x="143.5" y="125.9">35</text>
<text x="143.5" y="124.1">38</text>
<text x="143.5" y="129.4">31</text>
<text x="143.5" y="127.6">34</text>
<text x="89.3" y="143.3">HUB_3V3</text>
<text x="106.3" y="138.2" transform="rotate(-90 106.3 138.2)">77</text>
<text x="130.6" y="149">+5V</text>
<text x="141.2" y="148.6">USB_PORT1_5VUSB_PORT2_5V</text>
<text x="247.5" y="145.1">HUB_DV12</text>
<text x="270.7" y="146.9">HUB_AV12</text>
<text x="108.1" y="161.4">1</text>
<text x="124" y="161.4">8</text>
<text x="108.1" y="163.2">2</text>
<text x="108.1" y="165">3</text>
<text x="108.1" y="166.8">4</text>
<text x="124" y="165">6</text>
<text x="124" y="166.8">5</text>
<text x="124" y="163.2">7</text>
<text x="89.3" y="177.1">HUB_3V3</text>
<text x="130.6" y="182.8">+5V</text>
<text x="141.2" y="182.4">USB_PORT3_5VUSB_PORT4_5V</text>
<text x="108.1" y="195.2">1</text>
<text x="108.1" y="197">2</text>
<text x="124" y="197">7</text>
<text x="124" y="195.2">8</text>
<text x="228.2" y="195.1">Title</text>
<text x="233" y="197">12 USB HUB</text>
<text x="108.1" y="198.8">3</text>
<text x="108.1" y="200.5">4</text>
<text x="124" y="198.8">6</text>
<text x="124" y="200.5">5</text>
<text x="228.2" y="200.4">Size</text>
<text x="229.4" y="202.7">A3</text>
<text x="235.3" y="200.4">Document Number</text>
<text x="236.7" y="202.9">AXU9EG扩展板原理图</text>
<text x="286.8" y="200.4">Rev</text>
<text x="288.6" y="202.2">1.0</text>
<text x="228.2" y="205.7">Date:</text>
<text x="237.4" y="205.7">Wednesday, September 02, 2020</text>
<text x="263.7" y="205.7">Sheet</text>
<text x="272.6" y="205.7">12</text>
<text x="277.9" y="205.7">of</text>
<text x="283.3" y="205.7">24</text>
</g>
<g font-size="1.6" fill="#000080">
<text x="237.8" y="16.7">U26</text>
<text x="217" y="22.8">R154</text>
<text x="224.1" y="22.8">10K</text>
<text x="254.3" y="21">R153</text>
<text x="261.4" y="21">10K</text>
<text x="236.5" y="28.1">PM25LD512-SCE</text>
<text x="268.5" y="26.3">C169</text>
<text x="268.5" y="28.1">0.1uF</text>
<text x="69.4" y="35.2">U27</text>
<text x="32" y="38.8">C170</text>
<text x="32" y="42.3">10uF</text>
<text x="39.2" y="44.1">C172</text>
<text x="39.2" y="45.9">0.1uF</text>
<text x="21.4" y="49.4">R155</text>
<text x="21.4" y="53">0R</text>
<text x="32" y="49.4">C171</text>
<text x="32" y="53">22uF</text>
<text x="202.7" y="50.3">L21</text>
<text x="202.7" y="55.8">BLM18SG121TN1</text>
<text x="24.9" y="67.2">R156</text>
<text x="24.9" y="69.3">5.1K</text>
<text x="51.6" y="70.8">C176</text>
<text x="51.6" y="74.3">10uF</text>
<text x="186.7" y="74.3">C177</text>
<text x="186.7" y="77.9">0.1uF</text>
<text x="192.1" y="74.3">C178</text>
<text x="192.1" y="77.9">0.1uF</text>
<text x="199.2" y="74.3">C179</text>
<text x="199.2" y="77.9">0.1uF</text>
<text x="204.5" y="74.3">C180</text>
<text x="204.5" y="77.9">0.1uF</text>
<text x="209.8" y="74.3">C181</text>
<text x="209.8" y="77.9">0.1uF</text>
<text x="215.2" y="74.3">C182</text>
<text x="215.2" y="77.9">0.1uF</text>
<text x="220.5" y="74.3">C183</text>
<text x="220.5" y="77.9">0.1uF</text>
<text x="225.8" y="74.3">C184</text>
<text x="225.8" y="77.9">0.1uF</text>
<text x="233" y="72.5">C173</text>
<text x="233" y="76.1">0.1uF</text>
<text x="238.3" y="72.5">C174</text>
<text x="238.3" y="76.1">0.1uF</text>
<text x="243.6" y="72.5">C175</text>
<text x="243.6" y="76.1">0.1uF</text>
<text x="249" y="72.5">C185</text>
<text x="249" y="76.1">0.1uF</text>
<text x="254.3" y="72.5">C186</text>
<text x="254.3" y="76.1">0.1uF</text>
<text x="24.9" y="79.7">R157</text>
<text x="24.9" y="83.2">10K</text>
<text x="51.6" y="81.4">R158</text>
<text x="58.7" y="81.4">10K</text>
<text x="39.2" y="104.5">C190</text>
<text x="39.2" y="102.8">C189</text>
<text x="39.2" y="106.3">C187</text>
<text x="46.3" y="104.5">0.1uF</text>
<text x="46.3" y="102.8">0.1uF</text>
<text x="46.3" y="106.3">0.1uF</text>
<text x="39.2" y="108.1">C188</text>
<text x="46.3" y="108.1">0.1uF</text>
<text x="249" y="113.4">R160</text>
<text x="222.3" y="115.2">R159</text>
<text x="222.3" y="117.3">10K/NC</text>
<text x="249" y="115.6">10K</text>
<text x="60.5" y="131.2">R162</text>
<text x="231.2" y="127.7">R161</text>
<text x="231.2" y="129.8">39K</text>
<text x="238.3" y="127.7">C191</text>
<text x="238.3" y="129.4">1UF</text>
<text x="60.5" y="134.8">20K 1%</text>
<text x="257.8" y="149.9">L23</text>
<text x="90.7" y="152.5">R163R164R165R166</text>
<text x="136.9" y="154.3">C192</text>
<text x="199.2" y="152.5">L22</text>
<text x="209.8" y="152.5">LVS303010_2.2uH</text>
<text x="257.8" y="155.4">BLM18SG121TN1</text>
<text x="90.7" y="159.7">100K10K 10K 100K</text>
<text x="111.5" y="158.9">U28</text>
<text x="136.9" y="157.9">0.1uF</text>
<text x="215.2" y="159.7">C195</text>
<text x="222.3" y="161.4">C196</text>
<text x="252.5" y="157.9">C193</text>
<text x="252.5" y="161.4">10uF</text>
<text x="272.1" y="157.9">C194</text>
<text x="272.1" y="161.4">10uF</text>
<text x="215.2" y="163.2">10uF</text>
<text x="222.3" y="163.2">0.1uF</text>
<text x="117.4" y="170.3">AIC1519N-0</text>
<text x="90.7" y="186.3">R167R168R169R170</text>
<text x="136.9" y="188.1">C197</text>
<text x="136.9" y="191.7">0.1uF</text>
<text x="90.7" y="193.4">100K10K 10K 100K</text>
<text x="111.5" y="192.7">U29</text>
<text x="117.4" y="204.1">AIC1519N-0</text>
</g>
<g font-size="1.6" fill="#f00">
<text x="220.9" y="19">P_SPI_CZ</text>
<text x="220.9" y="20.8">P_SPI_DI</text>
<text x="252.9" y="22.5">P_SPI_CK</text>
<text x="252.9" y="24.3">P_SPI_DO</text>
<text x="23.5" y="45.7">GND_CHIP</text>
<text x="151.5" y="47.4">TX_DS1_P</text>
<text x="55.5" y="53">SW</text>
<text x="151.5" y="52.8">RX_DS1_N</text>
<text x="151.5" y="51">RX_DS1_P</text>
<text x="151.5" y="49.2">TX_DS1_N</text>
<text x="164" y="53.7">RX_DS1_N</text>
<text x="164" y="50.1">TX_DS1_N</text>
<text x="164" y="48.4">TX_DS1_P</text>
<text x="164.1" y="51.9">RX_DS1_P</text>
<text x="175.3" y="48.4">13</text>
<text x="175.5" y="50.1">13</text>
<text x="175.9" y="53.7">13</text>
<text x="175.9" y="51.9">13</text>
<text x="53.7" y="56.3">GND_CHIP</text>
<text x="151.5" y="59.9">TX_DS2_P</text>
<text x="151.5" y="54.5">USB_DP1</text>
<text x="151.5" y="56.3">USB_DM1</text>
<text x="164" y="55.5">USB_DP1</text>
<text x="164" y="57.4">USB_DM1</text>
<text x="175" y="55.5">13</text>
<text x="175.2" y="57.4">13</text>
<text x="48.4" y="65.2">VBUS_IN</text>
<text x="55.5" y="60.1">FB</text>
<text x="151.5" y="65.2">RX_DS2_N</text>
<text x="151.5" y="63.4">RX_DS2_P</text>
<text x="151.5" y="61.7">TX_DS2_N</text>
<text x="164" y="62.6">TX_DS2_N</text>
<text x="164" y="60.8">TX_DS2_P</text>
<text x="164.1" y="64.4">RX_DS2_P</text>
<text x="175.3" y="60.8">13</text>
<text x="175.5" y="62.6">13</text>
<text x="175.9" y="64.4">13</text>
<text x="151.5" y="67">USB_DP2</text>
<text x="151.5" y="68.8">USB_DM2</text>
<text x="164.1" y="66.1">RX_DS2_N</text>
<text x="164.1" y="68.1">USB_DP2</text>
<text x="164.1" y="69.9">USB_DM2</text>
<text x="175.2" y="68.1">13</text>
<text x="175.3" y="69.9">13</text>
<text x="176.1" y="66.1">13</text>
<text x="53.7" y="77.7">HUB_RESET#</text>
<text x="151.5" y="77.7">RX_DS3_N</text>
<text x="151.5" y="75.9">RX_DS3_P</text>
<text x="151.5" y="74.1">TX_DS3_N</text>
<text x="151.5" y="72.3">TX_DS3_P</text>
<text x="164" y="76.8">RX_DS3_P</text>
<text x="164" y="75">TX_DS3_N</text>
<text x="164" y="73.3">TX_DS3_P</text>
<text x="175.3" y="73.3">13</text>
<text x="175.5" y="75">13</text>
<text x="175.7" y="76.8">13</text>
<text x="151.5" y="79.4">USB_DP3</text>
<text x="151.5" y="81.2">USB_DM3</text>
<text x="164" y="78.6">RX_DS3_N</text>
<text x="164" y="80.5">USB_DP3</text>
<text x="164" y="82.3">USB_DM3</text>
<text x="175" y="80.5">13</text>
<text x="175.2" y="82.3">13</text>
<text x="175.9" y="78.6">13</text>
<text x="151.5" y="88.3">RX_DS4_P</text>
<text x="151.5" y="86.6">TX_DS4_N</text>
<text x="151.5" y="84.8">TX_DS4_P</text>
<text x="164" y="89.3">RX_DS4_P</text>
<text x="164" y="87.5">TX_DS4_N</text>
<text x="164" y="85.7">TX_DS4_P</text>
<text x="175.3" y="85.7">13</text>
<text x="175.5" y="87.5">13</text>
<text x="175.7" y="89.3">13</text>
<text x="55.5" y="91.9">P_SPI_CK</text>
<text x="55.5" y="95.4">P_SPI_DO</text>
<text x="55.5" y="90.1">P_SPI_CZ</text>
<text x="55.5" y="93.7">P_SPI_DI</text>
<text x="151.5" y="90.1">RX_DS4_N</text>
<text x="151.5" y="91.9">USB_DP4</text>
<text x="151.5" y="93.7">USB_DM4</text>
<text x="164" y="91">RX_DS4_N</text>
<text x="164.1" y="93">USB_DP4</text>
<text x="164.1" y="94.8">USB_DM4</text>
<text x="175.2" y="93">13</text>
<text x="175.3" y="94.8">13</text>
<text x="175.9" y="91">13</text>
<text x="6.6" y="103.5">2</text>
<text x="6.6" y="105.3">2</text>
<text x="6.8" y="107.2">2</text>
<text x="11.1" y="103.5">USB_SSRXP</text>
<text x="11.1" y="105.3">USB_SSRXN</text>
<text x="11.2" y="107.2">USB_SSTXP</text>
<text x="25.3" y="107.9">USB_SSTXN</text>
<text x="25.3" y="106.1">USB_SSTXP</text>
<text x="25.3" y="102.6">USB_SSRXP</text>
<text x="25.3" y="104.3">USB_SSRXN</text>
<text x="52" y="107.9">USB_TXN_UP</text>
<text x="52" y="106.1">USB_TXP_UP</text>
<text x="52" y="102.6">USB_RXP_UP</text>
<text x="52" y="104.3">USB_RXN_UP</text>
<text x="6.8" y="109">2</text>
<text x="11.2" y="109">USB_SSTXN</text>
<text x="32.6" y="110.8">11</text>
<text x="32.6" y="112.5">11</text>
<text x="37.9" y="110.8">USB_DP</text>
<text x="37.9" y="112.5">USB_DM</text>
<text x="53.7" y="109.7">USB_DP0</text>
<text x="53.7" y="111.4">USB_DM0</text>
<text x="151.5" y="115.2">PWREN1#</text>
<text x="151.5" y="117">PWREN2#</text>
<text x="151.5" y="118.8">PWREN3#</text>
<text x="163.6" y="116.6">PWREN1#</text>
<text x="163.6" y="118.4">PWREN2#</text>
<text x="175.2" y="116.6">12</text>
<text x="175.2" y="118.4">12</text>
<text x="28.1" y="121.4">7</text>
<text x="32.6" y="121.4">USBHUB_CLK</text>
<text x="50.2" y="120.3">USBHUB_CLK</text>
<text x="151.5" y="120.5">PWREN4#</text>
<text x="151.5" y="124.1">OVCUR1#</text>
<text x="151.5" y="125.9">OVCUR2#</text>
<text x="163.6" y="120.2">PWREN3#</text>
<text x="163.6" y="122">PWREN4#</text>
<text x="163.6" y="125.5">OVCUR1#</text>
<text x="175" y="125.5">12</text>
<text x="175.2" y="120.2">12</text>
<text x="175.2" y="122">12</text>
<text x="229.8" y="122.1">HUB_RESET#</text>
<text x="151.5" y="127.7">OVCUR3#</text>
<text x="151.5" y="129.4">OVCUR4#</text>
<text x="163.6" y="127.3">OVCUR2#</text>
<text x="163.6" y="129.1">OVCUR3#</text>
<text x="163.6" y="130.9">OVCUR4#</text>
<text x="175" y="127.3">12</text>
<text x="175" y="129.1">12</text>
<text x="175" y="130.9">12</text>
<text x="190.6" y="152.5">SW</text>
<text x="236.9" y="152.5">FB</text>
<text x="66.2" y="161.4">PWREN1#</text>
<text x="46.1" y="167.8">12</text>
<text x="46.1" y="162.5">12</text>
<text x="46.3" y="166.1">12</text>
<text x="46.3" y="164.3">12</text>
<text x="51.4" y="167.8">PWREN2#</text>
<text x="51.4" y="162.5">PWREN1#</text>
<text x="51.6" y="166.1">OVCUR2#</text>
<text x="51.6" y="164.3">OVCUR1#</text>
<text x="66.2" y="163.2">OVCUR1#</text>
<text x="66.2" y="165">OVCUR2#</text>
<text x="66.2" y="166.8">PWREN2#</text>
<text x="46.1" y="196.3">12</text>
<text x="51.4" y="196.3">PWREN3#</text>
<text x="66.2" y="195.2">PWREN3#</text>
<text x="66.2" y="197">OVCUR3#</text>
<text x="46.1" y="201.6">12</text>
<text x="46.3" y="199.8">12</text>
<text x="46.3" y="198.1">12</text>
<text x="51.4" y="201.6">PWREN4#</text>
<text x="51.6" y="199.8">OVCUR4#</text>
<text x="51.6" y="198.1">OVCUR3#</text>
<text x="66.2" y="198.8">OVCUR4#</text>
<text x="66.2" y="200.6">PWREN4#</text>
</g>
<g font-size="1.6" fill="#004080">
<text x="237.4" y="20.3">CS</text>
<text x="237.4" y="22.1">SO</text>
<text x="237.4" y="23.8">WP</text>
<text x="241.8" y="22.1">HOLD</text>
<text x="242.9" y="20.3">VCC</text>
<text x="243" y="23.8">SCK</text>
<text x="237.4" y="25.6">VSS</text>
<text x="244.8" y="25.6">SI</text>
<text x="70.3" y="46.9">V5</text>
<text x="82.6" y="42.2" transform="rotate(-90 82.6 42.2)">VP12_1</text>
<text x="84.3" y="42.2" transform="rotate(-90 84.3 42.2)">VP12_2</text>
<text x="86.1" y="42.2" transform="rotate(-90 86.1 42.2)">VP12_3</text>
<text x="87.9" y="42.2" transform="rotate(-90 87.9 42.2)">VP12_4</text>
<text x="89.7" y="42.2" transform="rotate(-90 89.7 42.2)">VP12_5</text>
<text x="91.5" y="42.2" transform="rotate(-90 91.5 42.2)">VP12_6</text>
<text x="100.3" y="42.8" transform="rotate(-90 100.3 42.8)">AVDD_1</text>
<text x="102.1" y="42.8" transform="rotate(-90 102.1 42.8)">AVDD_2</text>
<text x="103.9" y="42.8" transform="rotate(-90 103.9 42.8)">AVDD_3</text>
<text x="105.7" y="42.8" transform="rotate(-90 105.7 42.8)">AVDD_4</text>
<text x="118.1" y="44.7" transform="rotate(-90 118.1 44.7)">DVDD12_1</text>
<text x="119.9" y="44.7" transform="rotate(-90 119.9 44.7)">DVDD12_2</text>
<text x="127" y="44.7" transform="rotate(-90 127 44.7)">DVDD33_1</text>
<text x="70.3" y="50.5">VDDP</text>
<text x="134.1" y="52.3">RXP_DS1</text>
<text x="134.2" y="50.5">TXN_DS1</text>
<text x="134.3" y="48.7">TXP_DS1</text>
<text x="70.3" y="54.1">SW</text>
<text x="70.3" y="57.6">VSSP</text>
<text x="134" y="54.1">RXN_DS1</text>
<text x="138" y="57.6">DM1</text>
<text x="138.3" y="55.8">DP1</text>
<text x="70.3" y="61.2">FB</text>
<text x="134.1" y="64.7">RXP_DS2</text>
<text x="134.2" y="62.9">TXN_DS2</text>
<text x="134.3" y="61.2">TXP_DS2</text>
<text x="70.3" y="66.5">VBUS</text>
<text x="70.3" y="70.1">V33</text>
<text x="134" y="66.5">RXN_DS2</text>
<text x="138" y="70.1">DM2</text>
<text x="138.3" y="68.3">DP2</text>
<text x="70.3" y="75.4">PGANG</text>
<text x="134.1" y="77.2">RXP_DS3</text>
<text x="134.2" y="75.4">TXN_DS3</text>
<text x="134.3" y="73.6">TXP_DS3</text>
<text x="70.3" y="79">RESETJ</text>
<text x="70.3" y="82.5">CHIPENABLE</text>
<text x="134" y="79">RXN_DS3</text>
<text x="138" y="82.5">DM3</text>
<text x="138.3" y="80.7">DP3</text>
<text x="134.1" y="89.6">RXP_DS4</text>
<text x="134.2" y="87.8">TXN_DS4</text>
<text x="134.3" y="86.1">TXP_DS4</text>
<text x="70.3" y="91.4">P_SPI_CZ</text>
<text x="70.3" y="95">P_SPI_DI</text>
<text x="70.3" y="93.2">P_SPI_CK</text>
<text x="134" y="91.4">RXN_DS4</text>
<text x="138" y="95">DM4</text>
<text x="138.3" y="93.2">DP4</text>
<text x="70.3" y="96.7">P_SPI_DO</text>
<text x="133.7" y="100.3">PGREEN2</text>
<text x="133.7" y="98.5">PGREEN1</text>
<text x="70.3" y="103.8">TXP_UP</text>
<text x="70.3" y="105.6">TXN_UP</text>
<text x="70.3" y="107.4">RXP_UP</text>
<text x="133.7" y="102.1">PGREEN3</text>
<text x="133.7" y="107.4">PAMBER1</text>
<text x="133.7" y="103.8">PGREEN4</text>
<text x="70.3" y="112.7">DM0</text>
<text x="70.3" y="111">DP0</text>
<text x="70.3" y="109.2">RXN_UP</text>
<text x="133.7" y="111">PAMBER3</text>
<text x="133.7" y="109.2">PAMBER2</text>
<text x="133.7" y="112.7">PAMBER4</text>
<text x="70.3" y="119.8">X2</text>
<text x="133.6" y="119.8">PWREN3J</text>
<text x="133.6" y="118.1">PWREN2J</text>
<text x="133.6" y="116.3">PWREN1J</text>
<text x="70.3" y="121.6">X1</text>
<text x="133.6" y="121.6">PWREN4J</text>
<text x="133.9" y="125.2">OVCUR1J</text>
<text x="70.3" y="127">RTERMJ</text>
<text x="133.9" y="130.5">OVCUR4J</text>
<text x="133.9" y="128.7">OVCUR3J</text>
<text x="133.9" y="127">OVCUR2J</text>
<text x="107.5" y="134.2" transform="rotate(-90 107.5 134.2)">G1</text>
<text x="111.2" y="162.5">CTLA</text>
<text x="111.2" y="164.3">FLGA</text>
<text x="111.2" y="166.1">FLGB</text>
<text x="111.2" y="167.9">CTLB</text>
<text x="117.3" y="167.9">OUTB</text>
<text x="117.3" y="162.5">OUTA</text>
<text x="118.3" y="166.1">GND</text>
<text x="120.2" y="164.3">IN</text>
<text x="111.2" y="196.3">CTLA</text>
<text x="117.3" y="196.3">OUTA</text>
<text x="111.2" y="198.1">FLGA</text>
<text x="111.2" y="199.9">FLGB</text>
<text x="111.2" y="201.6">CTLB</text>
<text x="117.3" y="201.6">OUTB</text>
<text x="118.3" y="199.9">GND</text>
<text x="120.2" y="198.1">IN</text>
</g>
<g font-size="1.5">
<text x="245.4" y="166.5">close to pin28</text>
<text x="266.7" y="166.5">close to pin4</text>
</g>
<g font-size="1.3">
<text x="30.8" y="1.3">5</text>
<text x="88.9" y="1.3">4</text>
<text x="147" y="1.3">3</text>
<text x="205" y="1.3">2</text>
<text x="263.1" y="1.3">1</text>
<text x=".5" y="28.4">D</text>
<text x="292.6" y="28.4">D</text>
<text x=".5" y="79.5">C</text>
<text x="292.6" y="79.5">C</text>
<text x=".5" y="130.6">B</text>
<text x="292.6" y="130.6">B</text>
<text x=".5" y="181.7">A</text>
<text x="292.6" y="181.7">A</text>
<text x="30.8" y="207.4">5</text>
<text x="88.9" y="207.4">4</text>
<text x="147" y="207.4">3</text>
<text x="205" y="207.4">2</text>
<text x="263.1" y="207.4">1</text>
</g>
</svg>
